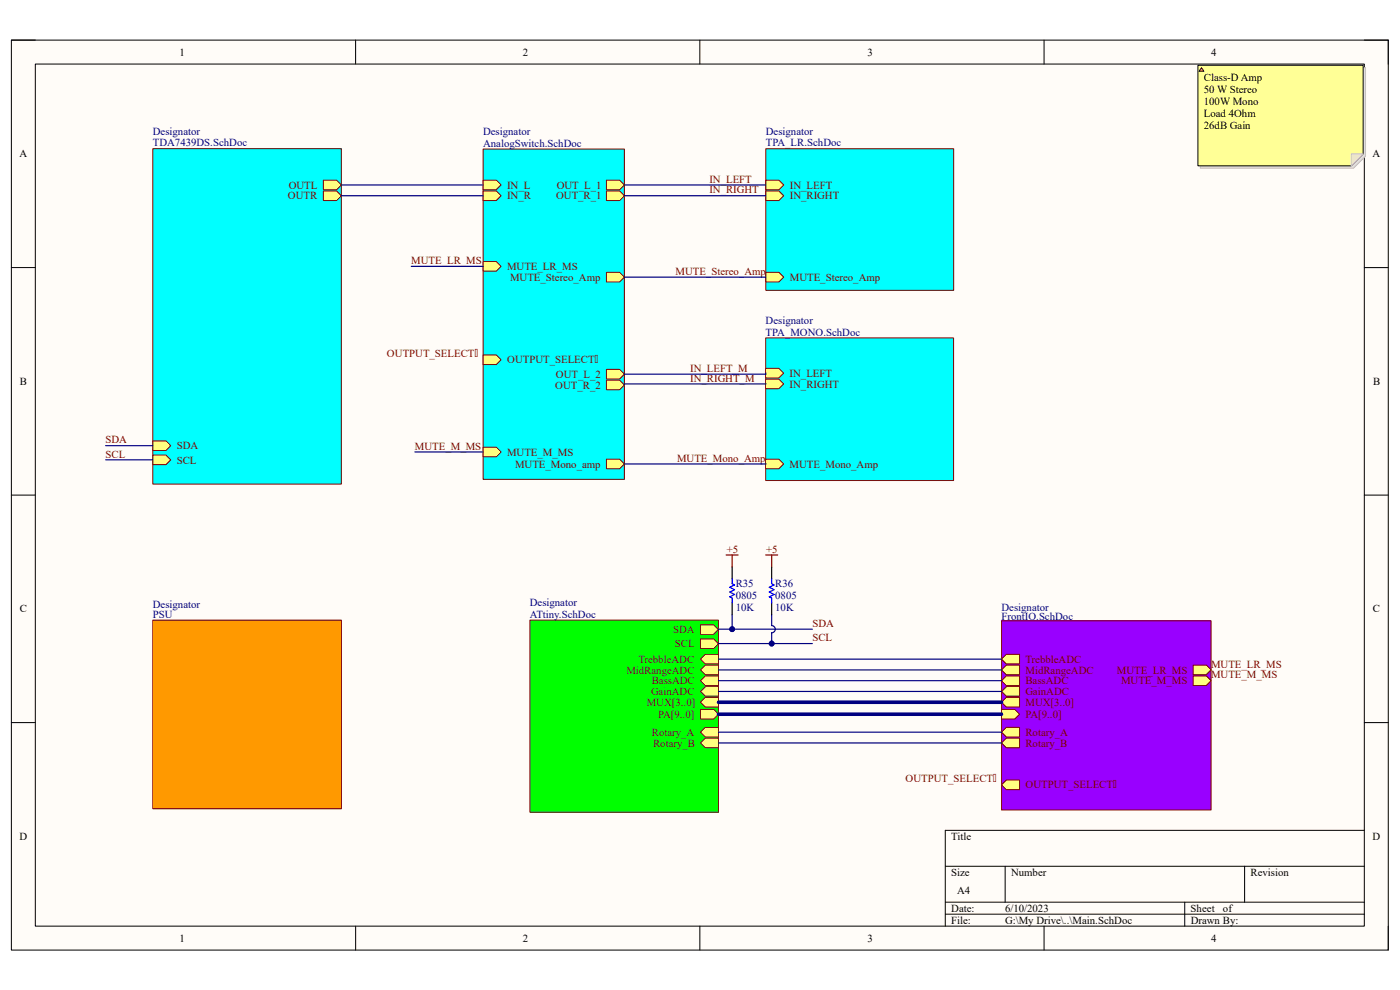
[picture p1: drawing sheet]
<svg xmlns="http://www.w3.org/2000/svg" width="297mm" height="210mm" viewBox="0 0 297 210" stroke-linecap="round" stroke-linejoin="round" font-family="sans-serif">
<path d="M2.4 8.5h292.1v193h-292.1z" fill-rule="evenodd" fill="#fffcf8"/>
<path d="M2.4 8.5h292.1v193h-292.1z" fill="none" stroke="#000" stroke-width=".21"/>
<path d="M7.5 13.6h281.9v182.9h-281.9z" fill-rule="evenodd" fill="#fffcf8"/>
<g fill="none" stroke="#000" stroke-width=".21">
<path d="M2.4 8.5h5.1M7.5 13.6h281.9v182.9h-281.9zM75.4 8.5v5.1M148.5 8.5v5.1M221.5 8.5v5.1M289.4 8.5h5.1v5.1M2.4 56.8h5.1M289.4 56.8h5.1M2.4 105h5.1M289.4 105h5.1M2.4 153.3h5.1M289.4 153.3h5.1"/>
<path d="M289.4 176.1h-88.9v20.4M75.4 196.5v5M148.5 196.5v5M200.5 183.8h88.9M200.5 191.4h88.9M200.5 193.9h88.9M213.2 183.8v7.6M221.5 196.5v5M251.3 191.4v5.1M264 183.8v7.6M294.5 196.5v5"/>
</g>
<path d="M112.4 131.6h40v40.7h-40z" fill-rule="evenodd" fill="#0f0"/>
<path d="M112.4 131.6h40v40.7h-40z" fill="none" stroke="#800000" stroke-width=".21"/>
<path d="M148.6 132.5h2.8l1 1-1 1.1h-2.8z" fill-rule="evenodd" fill="#ffff80"/>
<path d="M148.6 132.5h2.8l1 1-1 1.1h-2.8z" fill="none" stroke="#800000" stroke-width=".21"/>
<path d="M148.6 135.5h2.8l1 1-1 1.1h-2.8z" fill-rule="evenodd" fill="#ffff80"/>
<path d="M148.6 135.5h2.8l1 1-1 1.1h-2.8z" fill="none" stroke="#800000" stroke-width=".21"/>
<path d="M148.6 139.8l1-1h2.8v2h-2.8z" fill-rule="evenodd" fill="#ffff80"/>
<path d="M148.6 139.8l1-1h2.8v2h-2.8z" fill="none" stroke="#800000" stroke-width=".21"/>
<path d="M148.6 142.1l1-1h2.8v2h-2.8z" fill-rule="evenodd" fill="#ffff80"/>
<path d="M148.6 142.1l1-1h2.8v2h-2.8z" fill="none" stroke="#800000" stroke-width=".21"/>
<path d="M148.6 144.4l1-1h2.8v2h-2.8z" fill-rule="evenodd" fill="#ffff80"/>
<path d="M148.6 144.4l1-1h2.8v2h-2.8z" fill="none" stroke="#800000" stroke-width=".21"/>
<path d="M148.6 146.7l1-1h2.8v2h-2.8z" fill-rule="evenodd" fill="#ffff80"/>
<path d="M148.6 146.7l1-1h2.8v2h-2.8z" fill="none" stroke="#800000" stroke-width=".21"/>
<path d="M148.6 150.5h2.8l1 1-1 1h-2.8z" fill-rule="evenodd" fill="#ffff80"/>
<path d="M148.6 150.5h2.8l1 1-1 1h-2.8z" fill="none" stroke="#800000" stroke-width=".21"/>
<path d="M148.6 155.3l1-1h2.8v2h-2.8z" fill-rule="evenodd" fill="#ffff80"/>
<path d="M148.6 155.3l1-1h2.8v2h-2.8z" fill="none" stroke="#800000" stroke-width=".21"/>
<path d="M148.6 157.6l1-1h2.8v2h-2.8z" fill-rule="evenodd" fill="#ffff80"/>
<path d="M148.6 157.6l1-1h2.8v2h-2.8z" fill="none" stroke="#800000" stroke-width=".21"/>
<path d="M148.6 149l1-1h2.8v2h-2.8z" fill-rule="evenodd" fill="#ffff80"/>
<path d="M148.6 149l1-1h2.8v2h-2.8z" fill="none" stroke="#800000" stroke-width=".21"/>
<path d="M32.4 31.5h40v71.2h-40z" fill-rule="evenodd" fill="#0ff"/>
<path d="M32.4 31.5h40v71.2h-40z" fill="none" stroke="#800000" stroke-width=".21"/>
<path d="M32.4 93.5h2.8l1 1-1 1.1h-2.8z" fill-rule="evenodd" fill="#ffff80"/>
<path d="M32.4 93.5h2.8l1 1-1 1.1h-2.8z" fill="none" stroke="#800000" stroke-width=".21"/>
<path d="M32.4 96.5h2.8l1 1-1 1.1h-2.8z" fill-rule="evenodd" fill="#ffff80"/>
<path d="M32.4 96.5h2.8l1 1-1 1.1h-2.8z" fill="none" stroke="#800000" stroke-width=".21"/>
<path d="M68.6 38.2h2.8l1 1-1 1.1h-2.8z" fill-rule="evenodd" fill="#ffff80"/>
<path d="M68.6 38.2h2.8l1 1-1 1.1h-2.8z" fill="none" stroke="#800000" stroke-width=".21"/>
<path d="M68.6 40.5h2.8l1 1-1 1h-2.8z" fill-rule="evenodd" fill="#ffff80"/>
<path d="M68.6 40.5h2.8l1 1-1 1h-2.8z" fill="none" stroke="#800000" stroke-width=".21"/>
<path d="M162.5 31.5h39.8v30.1h-39.8z" fill-rule="evenodd" fill="#0ff"/>
<path d="M162.5 31.5h39.8v30.1h-39.8z" fill="none" stroke="#800000" stroke-width=".21"/>
<path d="M162.5 38.2h2.8l1 1-1 1.1h-2.8z" fill-rule="evenodd" fill="#ffff80"/>
<path d="M162.5 38.2h2.8l1 1-1 1.1h-2.8z" fill="none" stroke="#800000" stroke-width=".21"/>
<path d="M162.5 40.5h2.8l1 1-1 1h-2.8z" fill-rule="evenodd" fill="#ffff80"/>
<path d="M162.5 40.5h2.8l1 1-1 1h-2.8z" fill="none" stroke="#800000" stroke-width=".21"/>
<path d="M162.5 57.8h2.8l1 1-1 1h-2.8z" fill-rule="evenodd" fill="#ffff80"/>
<path d="M162.5 57.8h2.8l1 1-1 1h-2.8z" fill="none" stroke="#800000" stroke-width=".21"/>
<path d="M32.4 131.6h40v40h-40z" fill-rule="evenodd" fill="#f90"/>
<path d="M32.4 131.6h40v40h-40z" fill="none" stroke="#800000" stroke-width=".21"/>
<path d="M212.5 131.7h44.4v40.1h-44.4z" fill-rule="evenodd" fill="#90f"/>
<path d="M212.5 131.7h44.4v40.1h-44.4z" fill="none" stroke="#800000" stroke-width=".21"/>
<path d="M212.5 142.1l1-1h2.8v2h-2.8z" fill-rule="evenodd" fill="#ffff80"/>
<path d="M212.5 142.1l1-1h2.8v2h-2.8z" fill="none" stroke="#800000" stroke-width=".21"/>
<path d="M212.5 139.8l1-1h2.8v2h-2.8z" fill-rule="evenodd" fill="#ffff80"/>
<path d="M212.5 139.8l1-1h2.8v2h-2.8z" fill="none" stroke="#800000" stroke-width=".21"/>
<path d="M213.5 143.4h2.8v2h-2.8l-1-1z" fill-rule="evenodd" fill="#ffff80"/>
<path d="M213.5 143.4h2.8v2h-2.8l-1-1z" fill="none" stroke="#800000" stroke-width=".21"/>
<path d="M213.5 145.7h2.8v2h-2.8l-1-1z" fill-rule="evenodd" fill="#ffff80"/>
<path d="M213.5 145.7h2.8v2h-2.8l-1-1z" fill="none" stroke="#800000" stroke-width=".21"/>
<path d="M212.5 155.3l1-1h2.8v2h-2.8z" fill-rule="evenodd" fill="#ffff80"/>
<path d="M212.5 155.3l1-1h2.8v2h-2.8z" fill="none" stroke="#800000" stroke-width=".21"/>
<path d="M212.5 157.6l1-1h2.8v2h-2.8z" fill-rule="evenodd" fill="#ffff80"/>
<path d="M212.5 157.6l1-1h2.8v2h-2.8z" fill="none" stroke="#800000" stroke-width=".21"/>
<path d="M212.5 150.5h2.8l1 1-1 1h-2.8z" fill-rule="evenodd" fill="#ffff80"/>
<path d="M212.5 150.5h2.8l1 1-1 1h-2.8z" fill="none" stroke="#800000" stroke-width=".21"/>
<path d="M212.5 149l1-1h2.8v2h-2.8z" fill-rule="evenodd" fill="#ffff80"/>
<path d="M212.5 149l1-1h2.8v2h-2.8z" fill="none" stroke="#800000" stroke-width=".21"/>
<path d="M253.1 141.1h2.8l1 1-1 1h-2.8z" fill-rule="evenodd" fill="#ffff80"/>
<path d="M253.1 141.1h2.8l1 1-1 1h-2.8z" fill="none" stroke="#800000" stroke-width=".21"/>
<path d="M253.1 143.4h2.8l1 1-1 1h-2.8z" fill-rule="evenodd" fill="#ffff80"/>
<path d="M253.1 143.4h2.8l1 1-1 1h-2.8z" fill="none" stroke="#800000" stroke-width=".21"/>
<path d="M213.5 165.5h2.8v2h-2.8l-1-1z" fill-rule="evenodd" fill="#ffff80"/>
<path d="M213.5 165.5h2.8v2h-2.8l-1-1z" fill="none" stroke="#800000" stroke-width=".21"/>
<path d="M162.4 71.7h39.9v30.2h-39.9z" fill-rule="evenodd" fill="#0ff"/>
<path d="M162.4 71.7h39.9v30.2h-39.9z" fill="none" stroke="#800000" stroke-width=".21"/>
<path d="M162.4 78.1h2.8l1 1.1-1 1h-2.8z" fill-rule="evenodd" fill="#ffff80"/>
<path d="M162.4 78.1h2.8l1 1.1-1 1h-2.8z" fill="none" stroke="#800000" stroke-width=".21"/>
<path d="M162.4 80.4h2.8l1 1-1 1.1h-2.8z" fill-rule="evenodd" fill="#ffff80"/>
<path d="M162.4 80.4h2.8l1 1-1 1.1h-2.8z" fill="none" stroke="#800000" stroke-width=".21"/>
<path d="M162.4 97.4h2.8l1 1-1 1h-2.8z" fill-rule="evenodd" fill="#ffff80"/>
<path d="M162.4 97.4h2.8l1 1-1 1h-2.8z" fill="none" stroke="#800000" stroke-width=".21"/>
<path d="M102.5 31.6h30v70.1h-30z" fill-rule="evenodd" fill="#0ff"/>
<path d="M102.5 31.6h30v70.1h-30z" fill="none" stroke="#800000" stroke-width=".21"/>
<path d="M102.5 38.2h2.8l1 1-1 1.1h-2.8z" fill-rule="evenodd" fill="#ffff80"/>
<path d="M102.5 38.2h2.8l1 1-1 1.1h-2.8z" fill="none" stroke="#800000" stroke-width=".21"/>
<path d="M102.5 40.5h2.8l1 1-1 1h-2.8z" fill-rule="evenodd" fill="#ffff80"/>
<path d="M102.5 40.5h2.8l1 1-1 1h-2.8z" fill="none" stroke="#800000" stroke-width=".21"/>
<path d="M128.7 38.2h2.8l1 1-1 1.1h-2.8z" fill-rule="evenodd" fill="#ffff80"/>
<path d="M128.7 38.2h2.8l1 1-1 1.1h-2.8z" fill="none" stroke="#800000" stroke-width=".21"/>
<path d="M128.7 78.4h2.8l1 1-1 1h-2.8z" fill-rule="evenodd" fill="#ffff80"/>
<path d="M128.7 78.4h2.8l1 1-1 1h-2.8z" fill="none" stroke="#800000" stroke-width=".21"/>
<path d="M128.7 40.5h2.8l1 1-1 1h-2.8z" fill-rule="evenodd" fill="#ffff80"/>
<path d="M128.7 40.5h2.8l1 1-1 1h-2.8z" fill="none" stroke="#800000" stroke-width=".21"/>
<path d="M128.7 80.6h2.8l1 1.1-1 1h-2.8z" fill-rule="evenodd" fill="#ffff80"/>
<path d="M128.7 80.6h2.8l1 1.1-1 1h-2.8z" fill="none" stroke="#800000" stroke-width=".21"/>
<path d="M102.5 75.3h2.8l1 1-1 1h-2.8z" fill-rule="evenodd" fill="#ffff80"/>
<path d="M102.5 75.3h2.8l1 1-1 1h-2.8z" fill="none" stroke="#800000" stroke-width=".21"/>
<path d="M102.5 55.5h2.8l1 1-1 1h-2.8z" fill-rule="evenodd" fill="#ffff80"/>
<path d="M102.5 55.5h2.8l1 1-1 1h-2.8z" fill="none" stroke="#800000" stroke-width=".21"/>
<path d="M102.5 94.9h2.8l1 1-1 1h-2.8z" fill-rule="evenodd" fill="#ffff80"/>
<path d="M102.5 94.9h2.8l1 1-1 1h-2.8z" fill="none" stroke="#800000" stroke-width=".21"/>
<path d="M128.7 97.4h2.8l1 1-1 1h-2.8z" fill-rule="evenodd" fill="#ffff80"/>
<path d="M128.7 97.4h2.8l1 1-1 1h-2.8z" fill="none" stroke="#800000" stroke-width=".21"/>
<path d="M128.7 57.8h2.8l1 1-1 1h-2.8z" fill-rule="evenodd" fill="#ffff80"/>
<path d="M128.7 57.8h2.8l1 1-1 1h-2.8z" fill="none" stroke="#800000" stroke-width=".21"/>
<path d="M155.3 120.3v2.5M155.3 127.9v2.5M163.7 120.3v2.5M163.7 127.9v2.5" fill="none" stroke="#000" stroke-width=".25"/>
<path d="M155.3 122.8v1l.5 .3-1 .5 1 .5-1 .5 1 .5-1 .5 .5 .3v1M163.7 122.8v1l.5 .3-1 .5 1 .5-1 .5 1 .5-1 .5 .5 .3v1" fill="none" stroke="#00f" stroke-width=".25"/>
<path d="M154.1 117.7h2.5M155.3 117.7v2.6M162.4 117.7h2.6M163.7 117.7v2.6" fill="none" stroke="#800000" stroke-width=".25"/>
<path d="M172.3 133.5h-19.9" fill="none" stroke="#000080" stroke-width=".25"/>
<circle cx="155.3" cy="133.5" r=".51" fill="#000080"/>
<circle cx="155.3" cy="133.5" r=".51" fill="none" stroke="#000080" stroke-width=".21"/>
<path d="M172.3 136.5h-19.9" fill="none" stroke="#000080" stroke-width=".25"/>
<circle cx="163.7" cy="136.5" r=".51" fill="#000080"/>
<circle cx="163.7" cy="136.5" r=".51" fill="none" stroke="#000080" stroke-width=".21"/>
<g fill="none" stroke="#000080" stroke-width=".25">
<path d="M72.4 39.2h30.1M132.5 39.2h30M72.4 41.5h30.1M132.5 41.5h30M22.4 94.5h10M22.4 97.5h10M152.4 139.8h60.1M155.3 130.4v3.1M152.4 146.7h60.1M152.4 144.4h60.1M152.4 142.1h60.1M152.4 155.3h60.1"/>
<path d="M152.4 157.6h60.1"/>
</g>
<circle cx="155.3" cy="133.5" r=".51" fill="#000080"/>
<circle cx="155.3" cy="133.5" r=".51" fill="none" stroke="#000080" stroke-width=".21"/>
<path d="M163.7 130.4v2.3a.76 .76 0 0 1 .8 .8 .76 .76 0 0 1-.8 .7v2.3" fill="none" stroke="#000080" stroke-width=".25"/>
<circle cx="163.7" cy="136.5" r=".51" fill="#000080"/>
<circle cx="163.7" cy="136.5" r=".51" fill="none" stroke="#000080" stroke-width=".21"/>
<path d="M87.3 56.5h15.2M132.5 58.8h30M162.4 79.2v.2h-29.9M88 95.9h14.5M132.5 98.4h29.9M162.4 81.4h-29.9v.3" fill="none" stroke="#000080" stroke-width=".25"/>
<path d="M152.4 151.5h60.1M152.4 149h60.1" fill="none" stroke="#000080" stroke-width=".76"/>
<path d="M254.6 14.4h35.1v18.7l-2.5 2.6h-32.6z" fill-rule="evenodd" fill="#e0ddd7"/>
<path d="M254.6 14.4h35.1v18.7l-2.5 2.6h-32.6z" fill="none" stroke="#bfbdba" stroke-width=".21"/>
<path d="M254.1 13.8h35.1v18.8l-2.6 2.6h-32.5z" fill-rule="evenodd" fill="#ffff96"/>
<path d="M254.1 13.8h35.1v18.8l-2.6 2.6h-32.5z" fill="none" stroke="#000" stroke-width=".21"/>
<path d="M286.6 32.6h2.6l-2.6 2.6z" fill="#f2f0d8"/>
<path d="M286.6 32.6h2.6l-2.6 2.6z" fill="none" stroke="#bfbdba" stroke-width=".21"/>
<path d="M254.9 14.4l.5 .7h-1z" fill="#ffcc78"/>
<path d="M254.9 14.4l.5 .7h-1z" fill="none" stroke="#300" stroke-width=".21"/>
<g font-size="2.3">
<text x="38.1" y="11.8">1</text>
<text x="110.9" y="11.8">2</text>
<text x="184" y="11.8">3</text>
<text x="256.9" y="11.8">4</text>
<text x="255.4" y="17.1">Class-D Amp</text>
<text x="255.4" y="19.7">50 W Stereo</text>
<text x="255.4" y="22.2">100W Mono</text>
<text x="255.4" y="24.8">Load 4Ohm</text>
<text x="255.4" y="27.3">26dB Gain</text>
<text x="4.1" y="33.4">A</text>
<text x="291.2" y="33.4">A</text>
<text x="4.2" y="81.7">B</text>
<text x="291.3" y="81.7">B</text>
<text x="4.2" y="129.9">C</text>
<text x="291.3" y="129.9">C</text>
<text x="4.1" y="178.2">D</text>
<text x="201.8" y="178.2">Title</text>
<text x="291.2" y="178.2">D</text>
<text x="201.8" y="185.8">Size</text>
<text x="214.5" y="185.8">Number</text>
<text x="265.3" y="185.8">Revision</text>
<text x="203.1" y="189.6">A4</text>
<text x="201.8" y="193.4">Date:</text>
<text x="201.8" y="196">File:</text>
<text x="213.2" y="196">G:\My Drive\..\Main.SchDoc</text>
<text x="213.2" y="193.4">6/10/2023</text>
<text x="252.6" y="193.4">Sheet</text>
<text x="252.6" y="196">Drawn By:</text>
<text x="259.5" y="193.4">of</text>
<text x="38.1" y="199.8">1</text>
<text x="110.9" y="199.8">2</text>
<text x="184" y="199.8">3</text>
<text x="256.9" y="199.8">4</text>
</g>
<g font-size="2.3" fill="#000080">
<text x="32.4" y="28.5">Designator</text>
<text x="102.5" y="28.6">Designator</text>
<text x="162.5" y="28.5">Designator</text>
<text x="32.4" y="31.1">TDA7439DS.SchDoc</text>
<text x="102.5" y="31.1">AnalogSwitch.SchDoc</text>
<text x="162.5" y="31.1">TPA_LR.SchDoc</text>
<text x="162.4" y="68.7">Designator</text>
<text x="162.4" y="71.2">TPA_MONO.SchDoc</text>
<text x="156.1" y="124.6">R35</text>
<text x="164.5" y="124.6">R36</text>
<text x="32.4" y="129.1">Designator</text>
<text x="32.4" y="131.1">PSU</text>
<text x="112.4" y="128.5">Designator</text>
<text x="112.4" y="131.1">ATtiny.SchDoc</text>
<text x="156.1" y="129.7">10K</text>
<text x="156.1" y="127.1">0805</text>
<text x="164.5" y="129.7">10K</text>
<text x="164.5" y="127.1">0805</text>
<text x="212.5" y="129.7">Designator</text>
<text x="212.5" y="131.4">FrontIO.SchDoc</text>
</g>
<g font-size="2.3" fill="#800000">
<text x="61.3" y="40">OUTL</text>
<text x="107.6" y="40">IN_L</text>
<text x="118.1" y="40">OUT_L_1</text>
<text x="150.5" y="38.7">IN_LEFT</text>
<text x="150.5" y="41">IN_RIGHT</text>
<text x="167.6" y="40">IN_LEFT</text>
<text x="61.1" y="42.3">OUTR</text>
<text x="107.6" y="42.3">IN_R</text>
<text x="118" y="42.3">OUT_R_1</text>
<text x="167.6" y="42.3">IN_RIGHT</text>
<text x="87.2" y="56">MUTE_LR_MS</text>
<text x="107.6" y="57.3">MUTE_LR_MS</text>
<text x="108.2" y="59.6">MUTE_Stereo_Amp</text>
<text x="143.3" y="58.3">MUTE_Stereo_Amp</text>
<text x="167.6" y="59.6">MUTE_Stereo_Amp</text>
<text x="82.1" y="75.7">OUTPUT_SELECT</text>
<text x="107.6" y="77">OUTPUT_SELECT</text>
<text x="117.8" y="82.4">OUT_R_2</text>
<text x="117.9" y="80.1">OUT_L_2</text>
<text x="146.4" y="80.9">IN_RIGHT_M</text>
<text x="146.4" y="78.9">IN_LEFT_M</text>
<text x="167.5" y="79.9">IN_LEFT</text>
<text x="167.5" y="82.2">IN_RIGHT</text>
<text x="22.4" y="94.1">SDA</text>
<text x="37.5" y="95.3">SDA</text>
<text x="88" y="95.4">MUTE_M_MS</text>
<text x="22.4" y="97.1">SCL</text>
<text x="37.5" y="98.3">SCL</text>
<text x="107.6" y="96.6">MUTE_M_MS</text>
<text x="109.3" y="99.2">MUTE_Mono_amp</text>
<text x="143.6" y="97.9">MUTE_Mono_Amp</text>
<text x="167.5" y="99.2">MUTE_Mono_Amp</text>
<text x="154.2" y="117.2">+5</text>
<text x="162.6" y="117.2">+5</text>
<text x="142.8" y="134.3">SDA</text>
<text x="143.2" y="137.3">SCL</text>
<text x="172.3" y="133">SDA</text>
<text x="172.3" y="136">SCL</text>
<text x="132.9" y="142.9">MidRangeADC</text>
<text x="135.4" y="140.6">TrebbleADC</text>
<text x="217.6" y="142.9">MidRangeADC</text>
<text x="217.6" y="140.6">TrebbleADC</text>
<text x="236.9" y="142.9">MUTE_LR_MS</text>
<text x="256.9" y="141.6">MUTE_LR_MS</text>
<text x="256.9" y="143.9">MUTE_M_MS</text>
<text x="137.2" y="149.7">MUX[3..0]</text>
<text x="138.1" y="147.4">GainADC</text>
<text x="138.3" y="145.2">BassADC</text>
<text x="217.6" y="145.2">BassADC</text>
<text x="217.6" y="147.4">GainADC</text>
<text x="217.6" y="149.7">MUX[3..0]</text>
<text x="237.8" y="145.2">MUTE_M_MS</text>
<text x="139.6" y="152.3">PA[9..0]</text>
<text x="217.6" y="152.3">PA[9..0]</text>
<text x="138.3" y="156.1">Rotary_A</text>
<text x="138.6" y="158.4">Rotary_B</text>
<text x="217.6" y="156.1">Rotary_A</text>
<text x="217.6" y="158.4">Rotary_B</text>
<text x="192.1" y="165.9">OUTPUT_SELECT</text>
<text x="217.6" y="167.2">OUTPUT_SELECT</text>
</g>
</svg>
